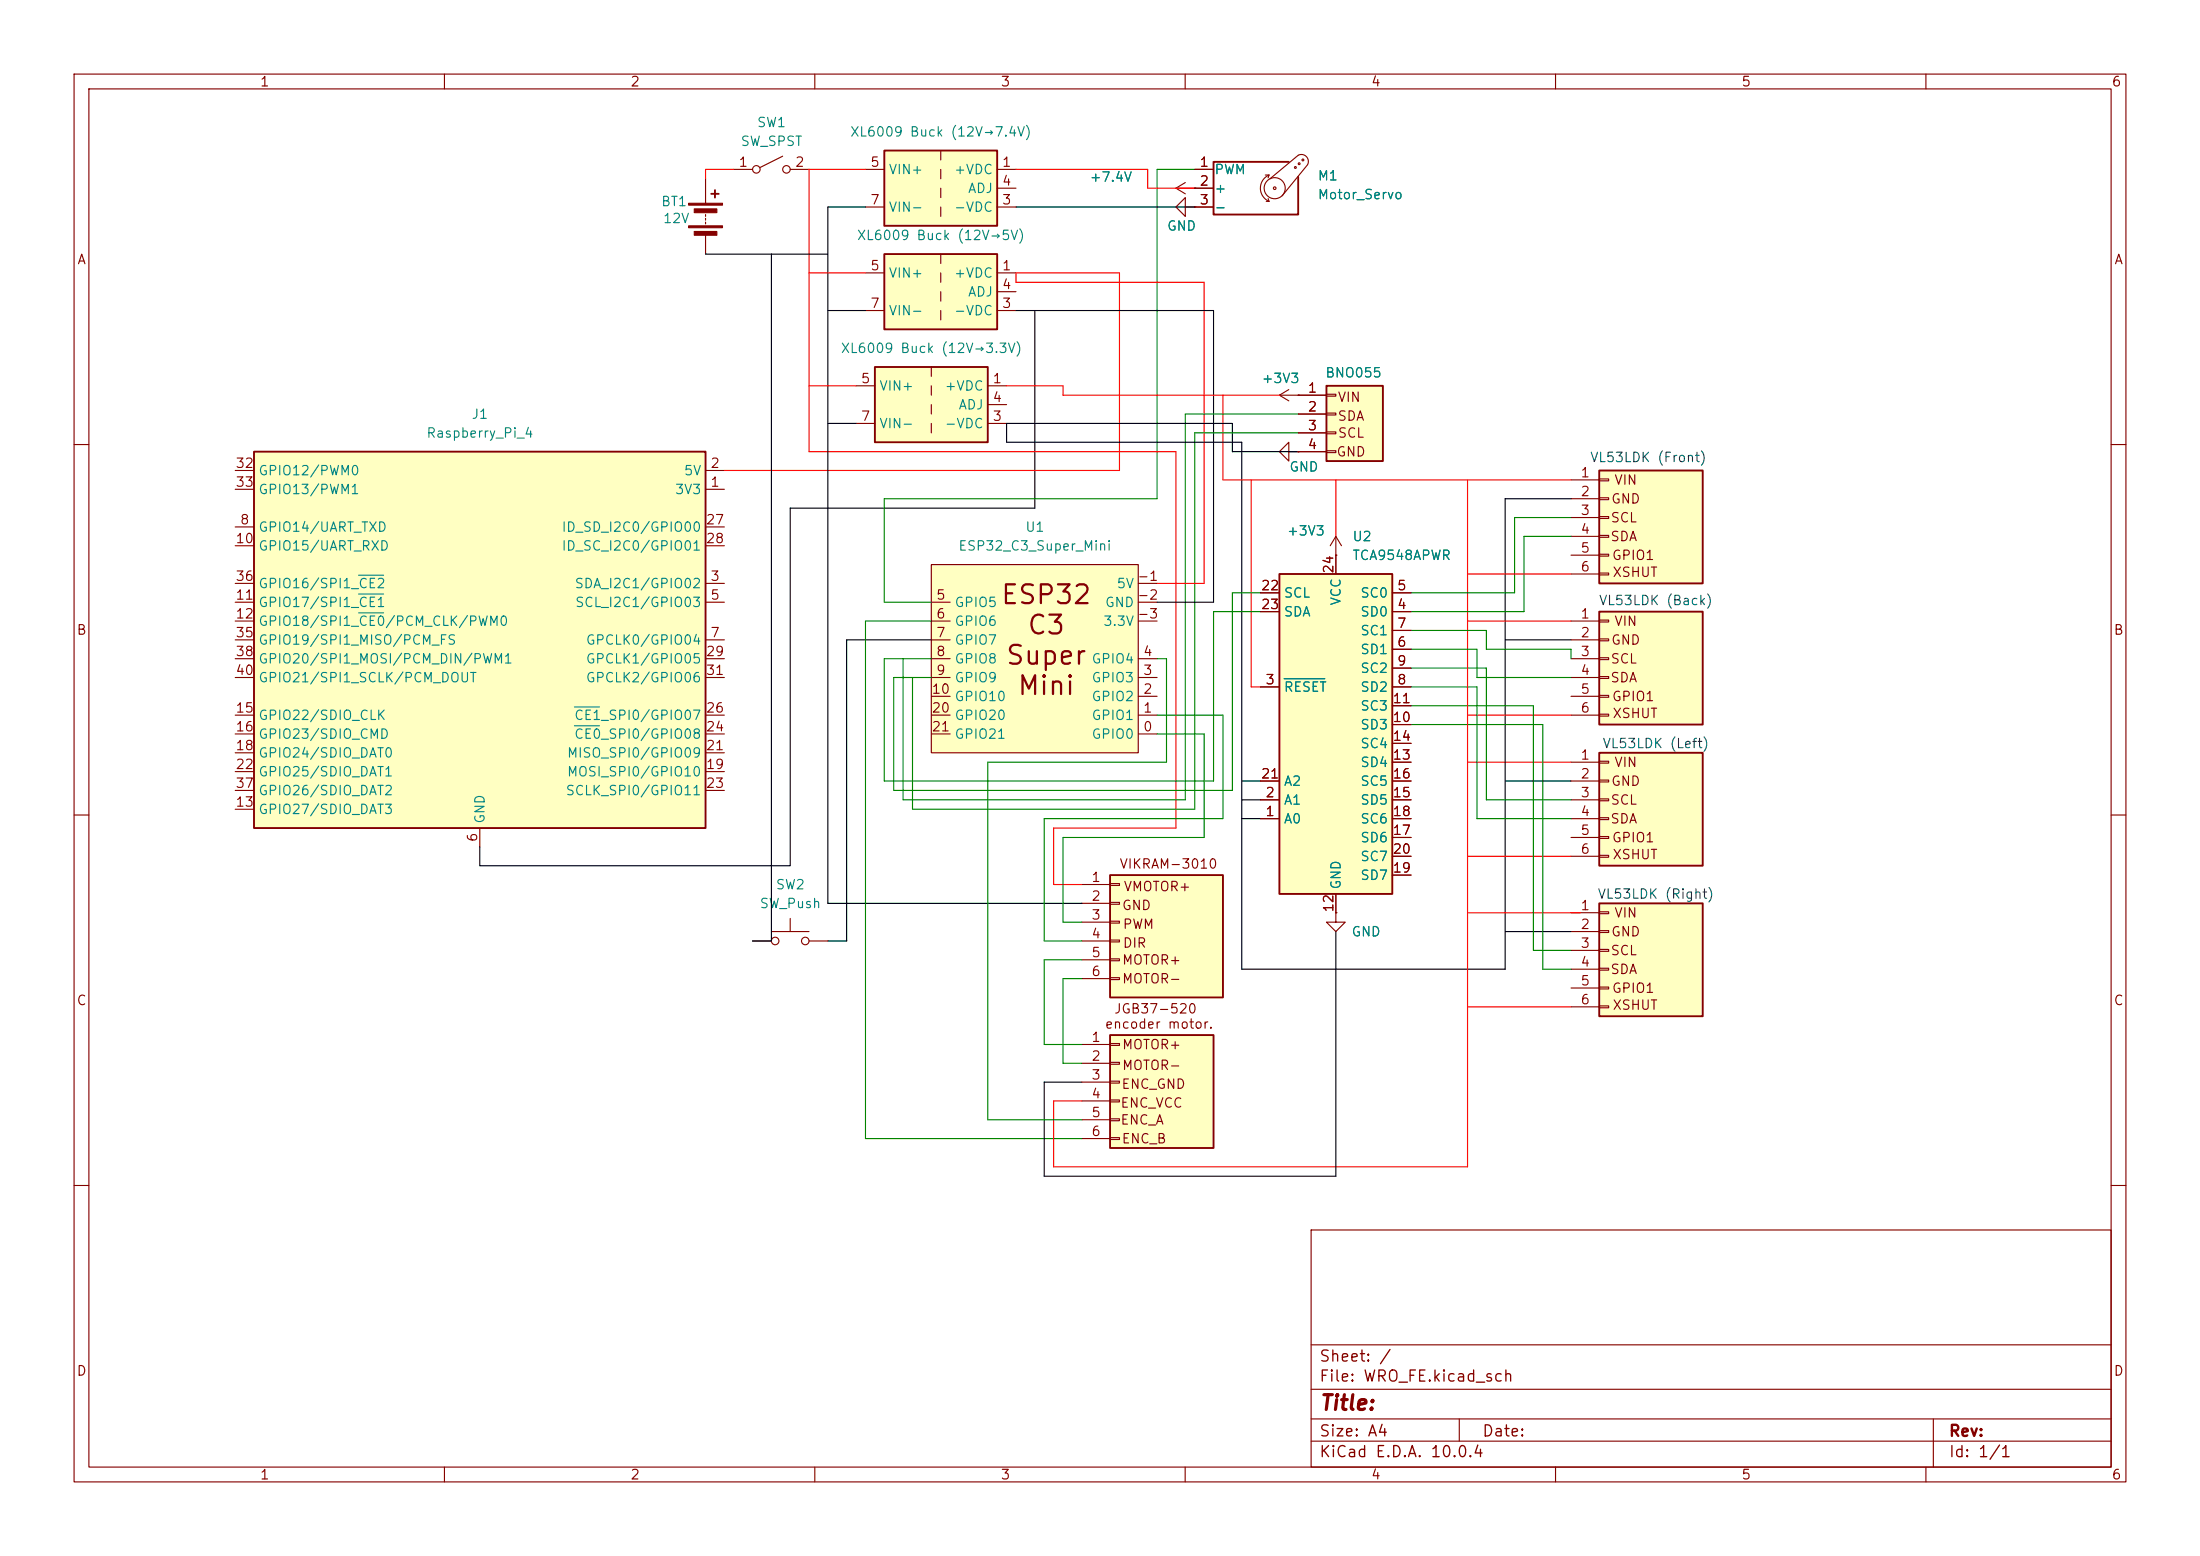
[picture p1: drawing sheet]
<svg xmlns="http://www.w3.org/2000/svg" width="297mm" height="210mm" viewBox="0 0 297 210" stroke-linecap="round" stroke-linejoin="round" font-family="sans-serif">
<g fill="none" stroke="#840000" stroke-width=".15">
<path d="M10 10h277v190h-277zM12 12h273v186h-273zM60 10v2M110 10v2M160 10v2M210 10v2M260 10v2M10 60h2M285 60h2M10 110h2M285 110h2M10 160h2"/>
<path d="M177 166h108v32h-108zM285 160h2M60 198v2M110 198v2M160 198v2M177 194.5h108M177 191.5h108M177 187.5h108M177 181.5h108M197 191.5v3M210 198v2M260 198v2"/>
<path d="M261 191.5v6.5"/>
</g>
<path d="M172.7 77.5h15.3v43.2h-15.3z" fill="#ffffc2"/>
<path d="M172.7 77.5h15.3v43.2h-15.3z" fill="none" stroke="#840000" stroke-width=".25"/>
<g fill="none" stroke="#840000" stroke-width=".15">
<path d="M180.3 74.9v2.6M170.2 92.7h2.5M170.2 82.6h2.5M170.2 80h2.5M188 92.7h2.5M188 82.6h2.5M188 80h2.5M188 87.6h2.5M188 85.1h2.5M188 90.2h2.5M188 97.8h2.5M188 95.3h2.5"/>
<path d="M170.2 110.5h2.5M170.2 108h2.5M170.2 105.4h2.5M188 110.5h2.5M188 108h2.5M188 102.9h2.5M188 100.3h2.5M188 105.4h2.5M188 113h2.5M188 118.1h2.5M188 115.6h2.5M180.3 120.7v2.5"/>
</g>
<path d="M173.4 91.6h5.4" fill="none" stroke="#008484" stroke-width=".15"/>
<path d="M215.9 101.6h14v15.2h-14z" fill="#ffffc2"/>
<path d="M215.9 101.6h14v15.2h-14z" fill="none" stroke="#840000" stroke-width=".25"/>
<path d="M212.1 102.9h3.8M212.1 105.4h3.8M212.1 108h3.8M212.1 110.5h3.8M212.1 113h3.8M212.1 115.6h3.8M215.9 102.7h1.3v.3h-1.3zM215.9 105.3h1.3v.2h-1.3zM215.9 107.8h1.3v.3h-1.3zM215.9 110.4h1.3v.2h-1.3zM215.9 112.9h1.3v.3h-1.3zM215.9 115.4h1.3v.3h-1.3z" fill="none" stroke="#840000" stroke-width=".15"/>
<path d="M215.9 121.9h14v15.3h-14z" fill="#ffffc2"/>
<path d="M215.9 121.9h14v15.3h-14z" fill="none" stroke="#840000" stroke-width=".25"/>
<path d="M212.1 123.2h3.8M212.1 125.7h3.8M212.1 128.3h3.8M212.1 130.8h3.8M212.1 133.4h3.8M212.1 135.9h3.8M215.9 123.1h1.3v.2h-1.3zM215.9 125.6h1.3v.3h-1.3zM215.9 128.1h1.3v.3h-1.3zM215.9 130.7h1.3v.2h-1.3zM215.9 133.2h1.3v.3h-1.3zM215.9 135.8h1.3v.2h-1.3z" fill="none" stroke="#840000" stroke-width=".15"/>
<path d="M215.9 82.6h14v15.2h-14z" fill="#ffffc2"/>
<path d="M215.9 82.6h14v15.2h-14z" fill="none" stroke="#840000" stroke-width=".25"/>
<g fill="none" stroke="#840000" stroke-width=".15">
<path d="M160 27.9v-1.2l-1.3 1.2 1.3 1.3v-1.3h1.3M161.3 27.9h.1M212.1 83.8h3.8M212.1 86.4h3.8M212.1 88.9h3.8M212.1 91.4h3.8M212.1 94h3.8M212.1 96.5h3.8M215.9 83.7h1.3v.2h-1.3zM215.9 86.2h1.3v.3h-1.3zM215.9 88.8h1.3v.2h-1.3zM215.9 91.3h1.3v.3h-1.3z"/>
<path d="M215.9 93.9h1.3v.2h-1.3zM215.9 96.4h1.3v.2h-1.3z"/>
</g>
<path d="M215.9 63.5h14v15.2h-14z" fill="#ffffc2"/>
<path d="M215.9 63.5h14v15.2h-14z" fill="none" stroke="#840000" stroke-width=".25"/>
<g fill="none" stroke="#840000" stroke-width=".15">
<path d="M158.7 25.4l1.3 .8M158.7 25.4h2.6M160 24.6l-1.3 .8M161.3 25.4h.1M212.1 64.8h3.8M212.1 67.3h3.8M212.1 69.9h3.8M212.1 72.4h3.8M212.1 74.9h3.8M212.1 77.5h3.8M215.9 64.6h1.3v.3h-1.3zM215.9 67.2h1.3v.2h-1.3z"/>
<path d="M215.9 69.7h1.3v.3h-1.3zM215.9 72.3h1.3v.2h-1.3zM215.9 74.8h1.3v.3h-1.3zM215.9 77.3h1.3v.3h-1.3z"/>
</g>
<path d="M149.9 139.7h13.9v15.2h-13.9z" fill="#ffffc2"/>
<path d="M149.9 139.7h13.9v15.2h-13.9z" fill="none" stroke="#840000" stroke-width=".25"/>
<path d="M146 141h3.9M146 143.5h3.9M146 146.1h3.9M146 148.6h3.9M146 151.1h3.9M146 153.7h3.9M149.9 140.8h1.2v.3h-1.2zM149.9 143.4h1.2v.2h-1.2zM149.9 145.9h1.2v.3h-1.2zM149.9 148.5h1.2v.2h-1.2zM149.9 151h1.2v.3h-1.2zM149.9 153.5h1.2v.3h-1.2z" fill="none" stroke="#840000" stroke-width=".15"/>
<path d="M149.9 118.1h15.2v16.5h-15.2z" fill="#ffffc2"/>
<path d="M174 21.8h-10.2v7.2h11.5v-5.1M149.9 118.1h15.2v16.5h-15.2z" fill="none" stroke="#840000" stroke-width=".25"/>
<g fill="none" stroke="#840000" stroke-width=".15">
<path d="M161.3 22.9h2.5M161.3 25.4h2.5M161.3 27.9h2.5M170.8 23.6h.5M170.9 27.2h.4M171.2 26.8l.1 .4M171.3 23.6a1.94 1.94 0 0 0-1.1 1.8 1.94 1.94 0 0 0 1.1 1.8M171.3 23.6l-.1 .4M176.5 22.2a.94 .94 0 0 0-.1-1.1 .94 .94 0 0 0-1.1-.1l-3.9 3.1M176.5 22.2l-3.4 4.2M146 119.4h3.9M149.9 119.3h1.2v.2h-1.2z"/>
<path d="M146 121.9h3.9M146 124.5h3.9M146 127h3.9M146 129.5h3.9M146 132.1h3.9M149.9 121.8h1.2v.2h-1.2zM149.9 124.3h1.2v.3h-1.2zM149.9 126.9h1.2v.2h-1.2zM149.9 129.4h1.2v.3h-1.2zM149.9 132h1.2v.2h-1.2z"/>
<circle cx="172.1" cy="25.4" r=".18"/>
<circle cx="172.1" cy="25.4" r="1.42"/>
<circle cx="174.9" cy="22.6" r=".13"/>
<circle cx="175.4" cy="22.1" r=".13"/>
<circle cx="175.9" cy="21.6" r=".13"/>
</g>
<path d="M179.1 52.1h7.6v10.1h-7.6z" fill="#ffffc2"/>
<path d="M179.1 52.1h7.6v10.1h-7.6z" fill="none" stroke="#840000" stroke-width=".25"/>
<g fill="none" stroke="#840000" stroke-width=".15">
<path d="M172.7 53.3h6.4M172.7 53.3l1.3 .8M174 52.6l-1.3 .7M175.3 53.3h.1M175.3 55.9h3.8M175.3 58.4h3.8M179.1 53.2h1.2v.3h-1.2zM179.1 55.8h1.2v.2h-1.2zM179.1 58.3h1.2v.2h-1.2zM174 61v-1.3l-1.3 1.3 1.3 1.2v-1.2h1.3M175.3 61h.1M175.3 61h3.8"/>
<path d="M179.1 60.8h1.2v.3h-1.2zM180.3 74.9h.1M180.3 72.4l-.7 1.3M180.3 72.4l.8 1.3M180.3 72.4v2.5M101.6 127h2.5M104.1 125.7h5.1M106.7 124v1.7M109.2 127h2.6"/>
<circle cx="104.6" cy="127" r=".51"/>
<circle cx="108.7" cy="127" r=".51"/>
</g>
<path d="M34.3 61h60.9v50.8h-60.9z" fill="#ffffc2"/>
<path d="M96 26.2h1M96.5 25.7v1M34.3 61h60.9v50.8h-60.9z" fill="none" stroke="#840000" stroke-width=".25"/>
<g fill="none" stroke="#840000" stroke-width=".15">
<path d="M95.2 24.1v3.3M95.2 29v.2M95.2 29.5v.2M95.2 30v.2M95.2 31.8v2.5M99.1 22.9h2.5M105.7 21.1l-3.1 1.5M106.7 22.9h2.5M31.7 66h2.6M31.7 63.5h2.6M31.7 78.7h2.6M31.7 71.1h2.6"/>
<path d="M31.7 73.7h2.6M95.2 66h2.6M95.2 63.5h2.6M95.2 78.7h2.6M95.2 71.1h2.6M95.2 73.7h2.6M31.7 81.3h2.6M31.7 86.4h2.6M31.7 83.8h2.6M31.7 96.5h2.6M31.7 99.1h2.6M31.7 88.9h2.6"/>
<path d="M31.7 91.4h2.6M95.2 81.3h2.6M95.2 86.4h2.6M95.2 96.5h2.6M95.2 99.1h2.6M95.2 88.9h2.6M95.2 91.4h2.6M31.7 109.2h2.6M31.7 101.6h2.6M31.7 104.1h2.6M31.7 106.7h2.6M64.8 111.8v2.5"/>
<path d="M95.2 101.6h2.6M95.2 104.1h2.6M95.2 106.7h2.6"/>
<circle cx="102.1" cy="22.9" r=".51"/>
<circle cx="106.2" cy="22.9" r=".51"/>
</g>
<path d="M48.4 77.6h3.4M48.4 80.2h3.4M48.4 82.7h3.4M77.6 98h3.3M77.6 95.4h3.3" fill="none" stroke="#008484" stroke-width=".15"/>
<g fill="#840000" stroke="#840000" stroke-width=".15">
<path d="M93 27.4h4.5v.3h-4.5z"/>
<path d="M93 30.5h4.5v.2h-4.5z"/>
<path d="M93.7 28.2h3.1v.5h-3.1z"/>
<path d="M93.7 31.2h3.1v.6h-3.1z"/>
</g>
<path d="M125.7 76.2h28v25.4h-28z" fill="#ffffc2"/>
<g fill="none" stroke="#840000" stroke-width=".15">
<path d="M125.7 76.2h28v25.4h-28zM153.7 78.7h2.5M125.7 81.3h2.6M125.7 83.8h2.6M125.7 99.1h2.6M125.7 96.5h2.6M125.7 94h2.6M125.7 91.4h2.6M125.7 88.9h2.6M125.7 86.4h2.6M153.7 81.3h2.5M153.7 83.8h2.5"/>
<path d="M153.7 99.1h2.5M153.7 96.5h2.5M153.7 94h2.5M153.7 91.4h2.5M153.7 88.9h2.5"/>
</g>
<path d="M118.1 49.5h15.2v10.2h-15.2z" fill="#ffffc2"/>
<path d="M118.1 49.5h15.2v10.2h-15.2z" fill="none" stroke="#840000" stroke-width=".25"/>
<path d="M115.6 52.1h2.5M115.6 57.2h2.5M125.7 49.5v1.3M125.7 52.1v1.2M125.7 54.6v1.3M125.7 57.2v1.2M133.3 52.1h2.6M133.3 57.2h2.6M133.3 54.6h2.6" fill="none" stroke="#840000" stroke-width=".15"/>
<path d="M119.4 20.3h15.2v10.2h-15.2z" fill="#ffffc2"/>
<path d="M119.4 20.3h15.2v10.2h-15.2z" fill="none" stroke="#840000" stroke-width=".25"/>
<path d="M116.8 22.9h2.6M116.8 27.9h2.6M127 20.3v1.3M127 22.9v1.2M127 25.4v1.3M127 27.9v1.3M134.6 22.9h2.6M134.6 27.9h2.6M134.6 25.4h2.6" fill="none" stroke="#840000" stroke-width=".15"/>
<path d="M119.4 34.3h15.2v10.2h-15.2z" fill="#ffffc2"/>
<path d="M119.4 34.3h15.2v10.2h-15.2z" fill="none" stroke="#840000" stroke-width=".25"/>
<g fill="none" stroke="#840000" stroke-width=".15">
<path d="M116.8 36.8h2.6M127 34.3v1.3M127 36.8v1.3M127 39.4v1.2M134.6 36.8h2.6M134.6 39.4h2.6M161.3 25.4h.1M161.3 27.9h.1M161.3 22.9h2.5M161.3 25.4h2.5M161.3 27.9h2.5M116.8 41.9h2.6"/>
<path d="M127 41.9v1.3M134.6 41.9h2.6M175.3 53.3h.1M175.3 53.3h3.8M175.3 55.9h3.8M175.3 58.4h3.8M175.3 61h.1M175.3 61h3.8M180.3 74.9h.1M180.3 74.9v2.6M170.2 92.7h2.5M170.2 82.6h2.5"/>
<path d="M170.2 80h2.5M188 92.7h2.5M188 82.6h2.5M188 80h2.5M188 87.6h2.5M188 85.1h2.5M188 90.2h2.5M188 97.8h2.5M188 95.3h2.5M170.2 110.5h2.5M170.2 108h2.5M170.2 105.4h2.5"/>
<path d="M188 110.5h2.5M188 108h2.5M188 102.9h2.5M188 100.3h2.5M188 105.4h2.5M188 113h2.5M188 118.1h2.5M188 115.6h2.5M180.3 123.2v1.3h1.3l-1.3 1.2-1.2-1.2h1.2M180.3 123.2h.1M180.3 120.7v2.5"/>
</g>
<g fill="none" stroke="#008400" stroke-width=".15">
<path d="M161.3 22.9h-5.1v44.4h-36.8v14h6.3M175.3 58.4h-14v50.8h-38.1v-17.8M175.3 55.9h-15.3v52.1h-38.1v-19.1M212.1 72.4h-6.4v10.2h-15.2M212.1 69.9h-7.6v10.1h-14M125.7 83.8h-8.9v69.9h29.2M156.2 99.1h6.4v13.9h-19.1v11.5h2.5M156.2 96.5h8.9v14h-24.1v16.5h5M156.2 88.9h1.3v14h-24.2v48.2h12.7M170.2 82.6h-6.4v22.8h-44.4v-16.5h6.3M170.2 80h-3.8v26.7h-45.8v-15.3h5.1M190.5 97.8h17.8v33h3.8"/>
<path d="M190.5 95.3h16.5v33h5.1M190.5 90.2h10.2v17.8h11.4M190.5 92.7h8.9v17.8h12.7M190.5 87.6h8.9v3.8h12.7M190.5 85.1h10.2v2.5h11.4v1.3M146 129.5h-5v11.5h5M146 132.1h-2.5v11.4h2.5"/>
</g>
<g fill="none" stroke="#f00" stroke-width=".15">
<path d="M99.1 22.9h-3.9v1.2M109.2 36.8h7.6M116.8 22.9h-7.6v38.1h49.5v50.8h-16.5v7.6h3.8M137.2 22.9h17.7v2.5h6.4M109.2 52.1h6.4M135.9 52.1h7.6v1.2h29.2M165.1 53.3v11.5h47M97.8 63.5h53.3v-26.7h-13.9v1.3h25.4v40.6h-6.4M168.9 64.8v27.9h1.3M180.3 64.8v7.6M198.1 64.8v92.7h-55.9v-8.9h3.8M198.1 77.5h14"/>
<path d="M198.1 83.8h14M198.1 96.5h14M198.1 102.9h14M198.1 115.6h14M198.1 123.2h15.3M198.1 135.9h14"/>
</g>
<g fill="none" stroke="#000" stroke-width=".15">
<path d="M95.2 34.3h16.6M104.1 34.3v92.7h-2.5M116.8 27.9h-5v94h34.2M137.2 27.9h24.1M111.8 41.9h5M111.8 57.2h3.8M137.2 41.9h26.6v39.4h-7.6M139.7 41.9v26.7h-33v48.2h-41.9v-2.5M175.3 61h-8.9v-3.8h-30.5v2.5h31.7v71.1h35.6v-63.5h8.9M125.7 86.4h-11.4v40.6h-2.5M203.2 86.4h8.9M167.6 110.5h2.6"/>
<path d="M167.6 108h2.6M167.6 105.4h2.6M203.2 105.4h8.9M180.3 125.7v33.1h-39.3v-12.7h5M203.2 125.7h8.9"/>
</g>
<path d="M173.4 91.6h5.4" fill="none" stroke="#008484" stroke-width=".15"/>
<g font-size="2.5" fill="#840000">
<text x="134.9" y="82.2">ESP32</text>
<text x="138.5" y="86.3">C3</text>
<text x="135.6" y="90.3">Super</text>
<text x="137.2" y="94.4">Mini</text>
</g>
<text font-size="2" fill="#840000" x="178" y="190.8">Title:</text>
<g font-size="1.5" fill="#840000">
<text x="178" y="184.2">Sheet: /</text>
<text x="178" y="186.9">File: WRO_FE.kicad_sch</text>
<text x="178" y="197.1">KiCad E.D.A. 10.0.4</text>
<text x="178" y="194.3">Size: A4</text>
<text x="200" y="194.3">Date:</text>
<text x="263" y="194.3">Rev:</text>
<text x="263" y="197.1">Id: 1/1</text>
</g>
<g font-size="1.3" fill="#840000">
<text x="35" y="12">1</text>
<text x="85" y="12">2</text>
<text x="135" y="12">3</text>
<text x="185" y="12">4</text>
<text x="235" y="12">5</text>
<text x="285" y="12">6</text>
<text x="99.6" y="22.8">1</text>
<text x="107.2" y="22.8">2</text>
<text x="117.4" y="22.8">5</text>
<text x="135.2" y="22.8">1</text>
<text x="161.9" y="22.8">1</text>
<text x="117.4" y="27.9">7</text>
<text x="135.2" y="27.9">3</text>
<text x="135.2" y="25.4">4</text>
<text x="161.9" y="25.4">2</text>
<text x="161.9" y="27.9">3</text>
<text x="10.3" y="36">A</text>
<text x="285.3" y="36">A</text>
<text x="117.4" y="36.8">5</text>
<text x="117.4" y="41.9">7</text>
<text x="135.2" y="36.8">1</text>
<text x="135.2" y="41.9">3</text>
<text x="135.2" y="39.3">4</text>
<text x="116.1" y="52">5</text>
<text x="133.9" y="52">1</text>
<text x="176.5" y="53.3">1</text>
<text x="116.1" y="57.1">7</text>
<text x="133.9" y="57.1">3</text>
<text x="133.9" y="54.6">4</text>
<text x="176.5" y="55.9">2</text>
<text x="176.5" y="58.4">3</text>
<text x="180.5" y="57.1">SDA</text>
<text x="180.5" y="54.6">VIN</text>
<text x="180.5" y="59.4">SCL</text>
<text x="31.7" y="63.5">32</text>
<text x="95.8" y="63.5">2</text>
<text x="176.5" y="60.9">4</text>
<text x="180.3" y="61.9">GND</text>
<text x="213.3" y="64.7">1</text>
<text x="217.8" y="65.7">VIN</text>
<text x="31.7" y="66">33</text>
<text x="32.3" y="71.1">8</text>
<text x="95.2" y="71.1">27</text>
<text x="95.8" y="66">1</text>
<text x="213.3" y="67.3">2</text>
<text x="213.3" y="69.8">3</text>
<text x="217.3" y="70.8">SCL</text>
<text x="217.4" y="68.3">GND</text>
<text x="31.7" y="73.6">10</text>
<text x="95.2" y="73.6">28</text>
<text x="180.3" y="77.5" transform="rotate(-90 180.3 77.5)">24</text>
<text x="213.3" y="72.4">4</text>
<text x="213.3" y="74.9">5</text>
<text x="213.3" y="77.4">6</text>
<text x="217.3" y="73.4">SDA</text>
<text x="217.5" y="75.9">GPIO1</text>
<text x="31.7" y="81.3">11</text>
<text x="31.7" y="83.8">12</text>
<text x="31.7" y="78.7">36</text>
<text x="95.8" y="78.7">3</text>
<text x="95.8" y="81.3">5</text>
<text x="126.3" y="81.3">5</text>
<text x="126.3" y="83.8">6</text>
<text x="153.4" y="78.7">-1</text>
<text x="153.4" y="81.3">-2</text>
<text x="153.4" y="83.8">-3</text>
<text x="170.1" y="80">22</text>
<text x="170.1" y="82.5">23</text>
<text x="188.5" y="82.5">4</text>
<text x="188.5" y="80">5</text>
<text x="213.3" y="83.8">1</text>
<text x="217.6" y="78.2">XSHUT</text>
<text x="10.3" y="86">B</text>
<text x="31.7" y="86.3">35</text>
<text x="31.7" y="88.9">38</text>
<text x="95.2" y="88.9">29</text>
<text x="95.8" y="86.3">7</text>
<text x="126.3" y="86.3">7</text>
<text x="126.3" y="88.9">8</text>
<text x="154.2" y="88.9">4</text>
<text x="188.5" y="87.6">6</text>
<text x="188.5" y="85.1">7</text>
<text x="213.3" y="86.3">2</text>
<text x="213.3" y="88.9">3</text>
<text x="217.3" y="89.9">SCL</text>
<text x="217.4" y="87.3">GND</text>
<text x="217.8" y="84.8">VIN</text>
<text x="285.3" y="86">B</text>
<text x="31.7" y="91.4">40</text>
<text x="95.2" y="91.4">31</text>
<text x="125.7" y="94">10</text>
<text x="126.3" y="91.4">9</text>
<text x="154.2" y="94">2</text>
<text x="154.2" y="91.4">3</text>
<text x="170.7" y="92.7">3</text>
<text x="187.9" y="95.2">11</text>
<text x="188.5" y="92.7">8</text>
<text x="188.5" y="90.1">9</text>
<text x="213.3" y="91.4">4</text>
<text x="213.3" y="94">5</text>
<text x="217.3" y="92.4">SDA</text>
<text x="217.5" y="95">GPIO1</text>
<text x="31.7" y="96.5">15</text>
<text x="31.7" y="99">16</text>
<text x="31.7" y="101.6">18</text>
<text x="95.2" y="101.6">21</text>
<text x="95.2" y="99">24</text>
<text x="95.2" y="96.5">26</text>
<text x="125.7" y="96.5">20</text>
<text x="125.7" y="99">21</text>
<text x="154.2" y="99">0</text>
<text x="154.2" y="96.5">1</text>
<text x="187.9" y="97.8">10</text>
<text x="187.9" y="100.3">14</text>
<text x="213.3" y="96.5">6</text>
<text x="217.6" y="97.2">XSHUT</text>
<text x="31.7" y="104.1">22</text>
<text x="31.7" y="106.7">37</text>
<text x="95.2" y="104.1">19</text>
<text x="95.2" y="106.7">23</text>
<text x="170.1" y="105.4">21</text>
<text x="170.7" y="107.9">2</text>
<text x="187.9" y="102.8">13</text>
<text x="187.9" y="107.9">15</text>
<text x="187.9" y="105.4">16</text>
<text x="213.3" y="102.8">1</text>
<text x="213.3" y="105.4">2</text>
<text x="213.3" y="107.9">3</text>
<text x="217.4" y="106.4">GND</text>
<text x="217.8" y="103.8">VIN</text>
<text x="31.7" y="109.2">13</text>
<text x="64.7" y="113.7" transform="rotate(-90 64.7 113.7)">6</text>
<text x="170.7" y="110.5">1</text>
<text x="187.9" y="113">17</text>
<text x="187.9" y="110.5">18</text>
<text x="213.3" y="110.5">4</text>
<text x="213.3" y="113">5</text>
<text x="217.3" y="111.5">SDA</text>
<text x="217.3" y="108.9">SCL</text>
<text x="147.2" y="119.4">1</text>
<text x="151" y="117.6">VIKRAM-3010</text>
<text x="187.9" y="118.1">19</text>
<text x="187.9" y="115.5">20</text>
<text x="213.3" y="115.5">6</text>
<text x="217.5" y="114">GPIO1</text>
<text x="217.6" y="116.3">XSHUT</text>
<text x="147.2" y="121.9">2</text>
<text x="147.2" y="124.4">3</text>
<text x="151.4" y="123.1">GND</text>
<text x="151.5" y="125.7">PWM</text>
<text x="151.6" y="120.6">VMOTOR+</text>
<text x="180.3" y="123.2" transform="rotate(-90 180.3 123.2)">12</text>
<text x="213.3" y="123.2">1</text>
<text x="213.3" y="125.7">2</text>
<text x="217.8" y="124.2">VIN</text>
<text x="147.2" y="127">4</text>
<text x="147.2" y="129.5">5</text>
<text x="151.4" y="130.5">MOTOR+</text>
<text x="151.5" y="128.2">DIR</text>
<text x="213.3" y="128.2">3</text>
<text x="213.3" y="130.8">4</text>
<text x="217.3" y="131.8">SDA</text>
<text x="217.3" y="129.2">SCL</text>
<text x="217.4" y="126.7">GND</text>
<text x="10.3" y="136">C</text>
<text x="147.2" y="132.1">6</text>
<text x="150.3" y="137.1">JGB37-520</text>
<text x="151.4" y="133.1">MOTOR-</text>
<text x="213.3" y="133.3">5</text>
<text x="213.3" y="135.9">6</text>
<text x="217.5" y="134.3">GPIO1</text>
<text x="217.6" y="136.6">XSHUT</text>
<text x="285.3" y="136">C</text>
<text x="147.2" y="140.9">1</text>
<text x="147.2" y="143.5">2</text>
<text x="149.1" y="139.2">encoder motor.</text>
<text x="151.4" y="141.9">MOTOR+</text>
<text x="147.2" y="146">3</text>
<text x="147.2" y="148.6">4</text>
<text x="151.2" y="149.8">ENC_VCC</text>
<text x="151.3" y="147.3">ENC_GND</text>
<text x="151.4" y="144.7">MOTOR-</text>
<text x="147.2" y="151.1">5</text>
<text x="147.2" y="153.6">6</text>
<text x="151.2" y="152.1">ENC_A</text>
<text x="151.3" y="154.6">ENC_B</text>
<text x="10.3" y="186">D</text>
<text x="285.3" y="186">D</text>
<text x="35" y="200">1</text>
<text x="85" y="200">2</text>
<text x="135" y="200">3</text>
<text x="185" y="200">4</text>
<text x="235" y="200">5</text>
<text x="285" y="200">6</text>
</g>
<g font-size="1.3" fill="#008484">
<text x="102.1" y="17.5">SW1</text>
<text x="99.9" y="20">SW_SPST</text>
<text x="114.7" y="18.8">XL6009 Buck (12V→7.4V)</text>
<text x="119.9" y="23.8">VIN+</text>
<text x="128.7" y="23.8">+VDC</text>
<text x="163.9" y="23.8">PWM</text>
<text x="89.2" y="28.1">BT1</text>
<text x="119.9" y="28.9">VIN-</text>
<text x="128.7" y="28.9">-VDC</text>
<text x="130.6" y="26.4">ADJ</text>
<text x="147" y="24.8">+7.4V</text>
<text x="163.9" y="26.4">+</text>
<text x="163.9" y="28.9">-</text>
<text x="177.8" y="24.7">M1</text>
<text x="177.8" y="27.2">Motor_Servo</text>
<text x="89.4" y="30.4">12V</text>
<text x="115.6" y="32.7">XL6009 Buck (12V→5V)</text>
<text x="157.5" y="31.5">GND</text>
<text x="119.9" y="37.8">VIN+</text>
<text x="128.7" y="37.8">+VDC</text>
<text x="130.6" y="40.3">ADJ</text>
<text x="113.4" y="48">XL6009 Buck (12V→3.3V)</text>
<text x="119.9" y="42.9">VIN-</text>
<text x="128.7" y="42.9">-VDC</text>
<text x="118.6" y="53">VIN+</text>
<text x="127.4" y="53">+VDC</text>
<text x="170.2" y="52">+3V3</text>
<text x="178.8" y="51.3">BNO055</text>
<text x="57.5" y="59.4">Raspberry_Pi_4</text>
<text x="63.6" y="56.9">J1</text>
<text x="118.6" y="58.1">VIN-</text>
<text x="127.4" y="58.1">-VDC</text>
<text x="129.3" y="55.6">ADJ</text>
<text x="34.8" y="64.5">GPIO12/PWM0</text>
<text x="92.2" y="64.5">5V</text>
<text x="174" y="64">GND</text>
<text x="34.8" y="67">GPIO13/PWM1</text>
<text x="91" y="67">3V3</text>
<text x="34.8" y="72.1">GPIO14/UART_TXD</text>
<text x="34.8" y="74.6">GPIO15/UART_RXD</text>
<text x="75.7" y="72.1">ID_SD_I2C0/GPIO00</text>
<text x="75.7" y="74.6">ID_SC_I2C0/GPIO01</text>
<text x="129.3" y="74.6">ESP32_C3_Super_Mini</text>
<text x="138.3" y="72.1">U1</text>
<text x="173.6" y="72.6">+3V3</text>
<text x="182.5" y="73.4">U2</text>
<text x="182.5" y="75.9">TCA9548APWR</text>
<text x="34.8" y="82.3">GPIO17/SPI1_CE1</text>
<text x="34.8" y="79.7">GPIO16/SPI1_CE2</text>
<text x="77.5" y="79.7">SDA_I2C1/GPIO02</text>
<text x="77.5" y="82.3">SCL_I2C1/GPIO03</text>
<text x="128.8" y="82.3">GPIO5</text>
<text x="149.1" y="82.3">GND</text>
<text x="150.7" y="79.7">5V</text>
<text x="173.2" y="81">SCL</text>
<text x="173.2" y="83.5">SDA</text>
<text x="181.3" y="81.8" transform="rotate(-90 181.3 81.8)">VCC</text>
<text x="183.6" y="83.5">SD0</text>
<text x="183.6" y="81">SC0</text>
<text x="34.8" y="84.8">GPIO18/SPI1_CE0/PCM_CLK/PWM0</text>
<text x="34.8" y="87.3">GPIO19/SPI1_MISO/PCM_FS</text>
<text x="34.8" y="89.9">GPIO20/SPI1_MOSI/PCM_DIN/PWM1</text>
<text x="79" y="87.3">GPCLK0/GPIO04</text>
<text x="79" y="89.9">GPCLK1/GPIO05</text>
<text x="128.8" y="84.8">GPIO6</text>
<text x="128.8" y="87.3">GPIO7</text>
<text x="128.8" y="89.9">GPIO8</text>
<text x="147.3" y="89.9">GPIO4</text>
<text x="148.8" y="84.8">3.3V</text>
<text x="183.6" y="88.6">SD1</text>
<text x="183.6" y="86.1">SC1</text>
<text x="34.8" y="92.4">GPIO21/SPI1_SCLK/PCM_DOUT</text>
<text x="79" y="92.4">GPCLK2/GPIO06</text>
<text x="128.8" y="92.4">GPIO9</text>
<text x="128.8" y="95">GPIO10</text>
<text x="147.3" y="95">GPIO2</text>
<text x="147.3" y="92.4">GPIO3</text>
<text x="173.2" y="93.7">RESET</text>
<text x="183.6" y="93.7">SD2</text>
<text x="183.6" y="91.1">SC2</text>
<text x="34.8" y="97.5">GPIO22/SDIO_CLK</text>
<text x="34.8" y="100">GPIO23/SDIO_CMD</text>
<text x="77.4" y="100">CE0_SPI0/GPIO08</text>
<text x="77.4" y="97.5">CE1_SPI0/GPIO07</text>
<text x="128.8" y="97.5">GPIO20</text>
<text x="128.8" y="100">GPIO21</text>
<text x="147.3" y="100">GPIO0</text>
<text x="147.3" y="97.5">GPIO1</text>
<text x="183.6" y="98.8">SD3</text>
<text x="183.6" y="96.2">SC3</text>
<text x="183.6" y="101.3">SC4</text>
<text x="34.8" y="102.6">GPIO24/SDIO_DAT0</text>
<text x="34.8" y="105.1">GPIO25/SDIO_DAT1</text>
<text x="34.8" y="107.7">GPIO26/SDIO_DAT2</text>
<text x="76.3" y="107.7">SCLK_SPI0/GPIO11</text>
<text x="76.5" y="105.1">MOSI_SPI0/GPIO10</text>
<text x="76.5" y="102.6">MISO_SPI0/GPIO09</text>
<text x="173.2" y="106.4">A2</text>
<text x="183.6" y="103.8">SD4</text>
<text x="183.6" y="106.4">SC5</text>
<text x="34.8" y="110.2">GPIO27/SDIO_DAT3</text>
<text x="65.7" y="111.3" transform="rotate(-90 65.7 111.3)">GND</text>
<text x="173.2" y="111.5">A0</text>
<text x="173.2" y="108.9">A1</text>
<text x="183.6" y="108.9">SD5</text>
<text x="183.6" y="111.5">SC6</text>
<text x="183.6" y="114">SD6</text>
<text x="183.6" y="119.1">SD7</text>
<text x="183.6" y="116.5">SC7</text>
<text x="102.5" y="122.9">SW_Push</text>
<text x="104.6" y="120.4">SW2</text>
<text x="181.3" y="120.1" transform="rotate(-90 181.3 120.1)">GND</text>
<text x="182.4" y="126.7">GND</text>
</g>
<g font-size="1.3" fill="#0000c2">
<text x="214.6" y="62.7">VL53LDK (Front)</text>
<text x="215.8" y="82">VL53LDK (Back)</text>
<text x="216.3" y="101.3">VL53LDK (Left)</text>
<text x="215.6" y="121.6">VL53LDK (Right)</text>
</g>
</svg>
